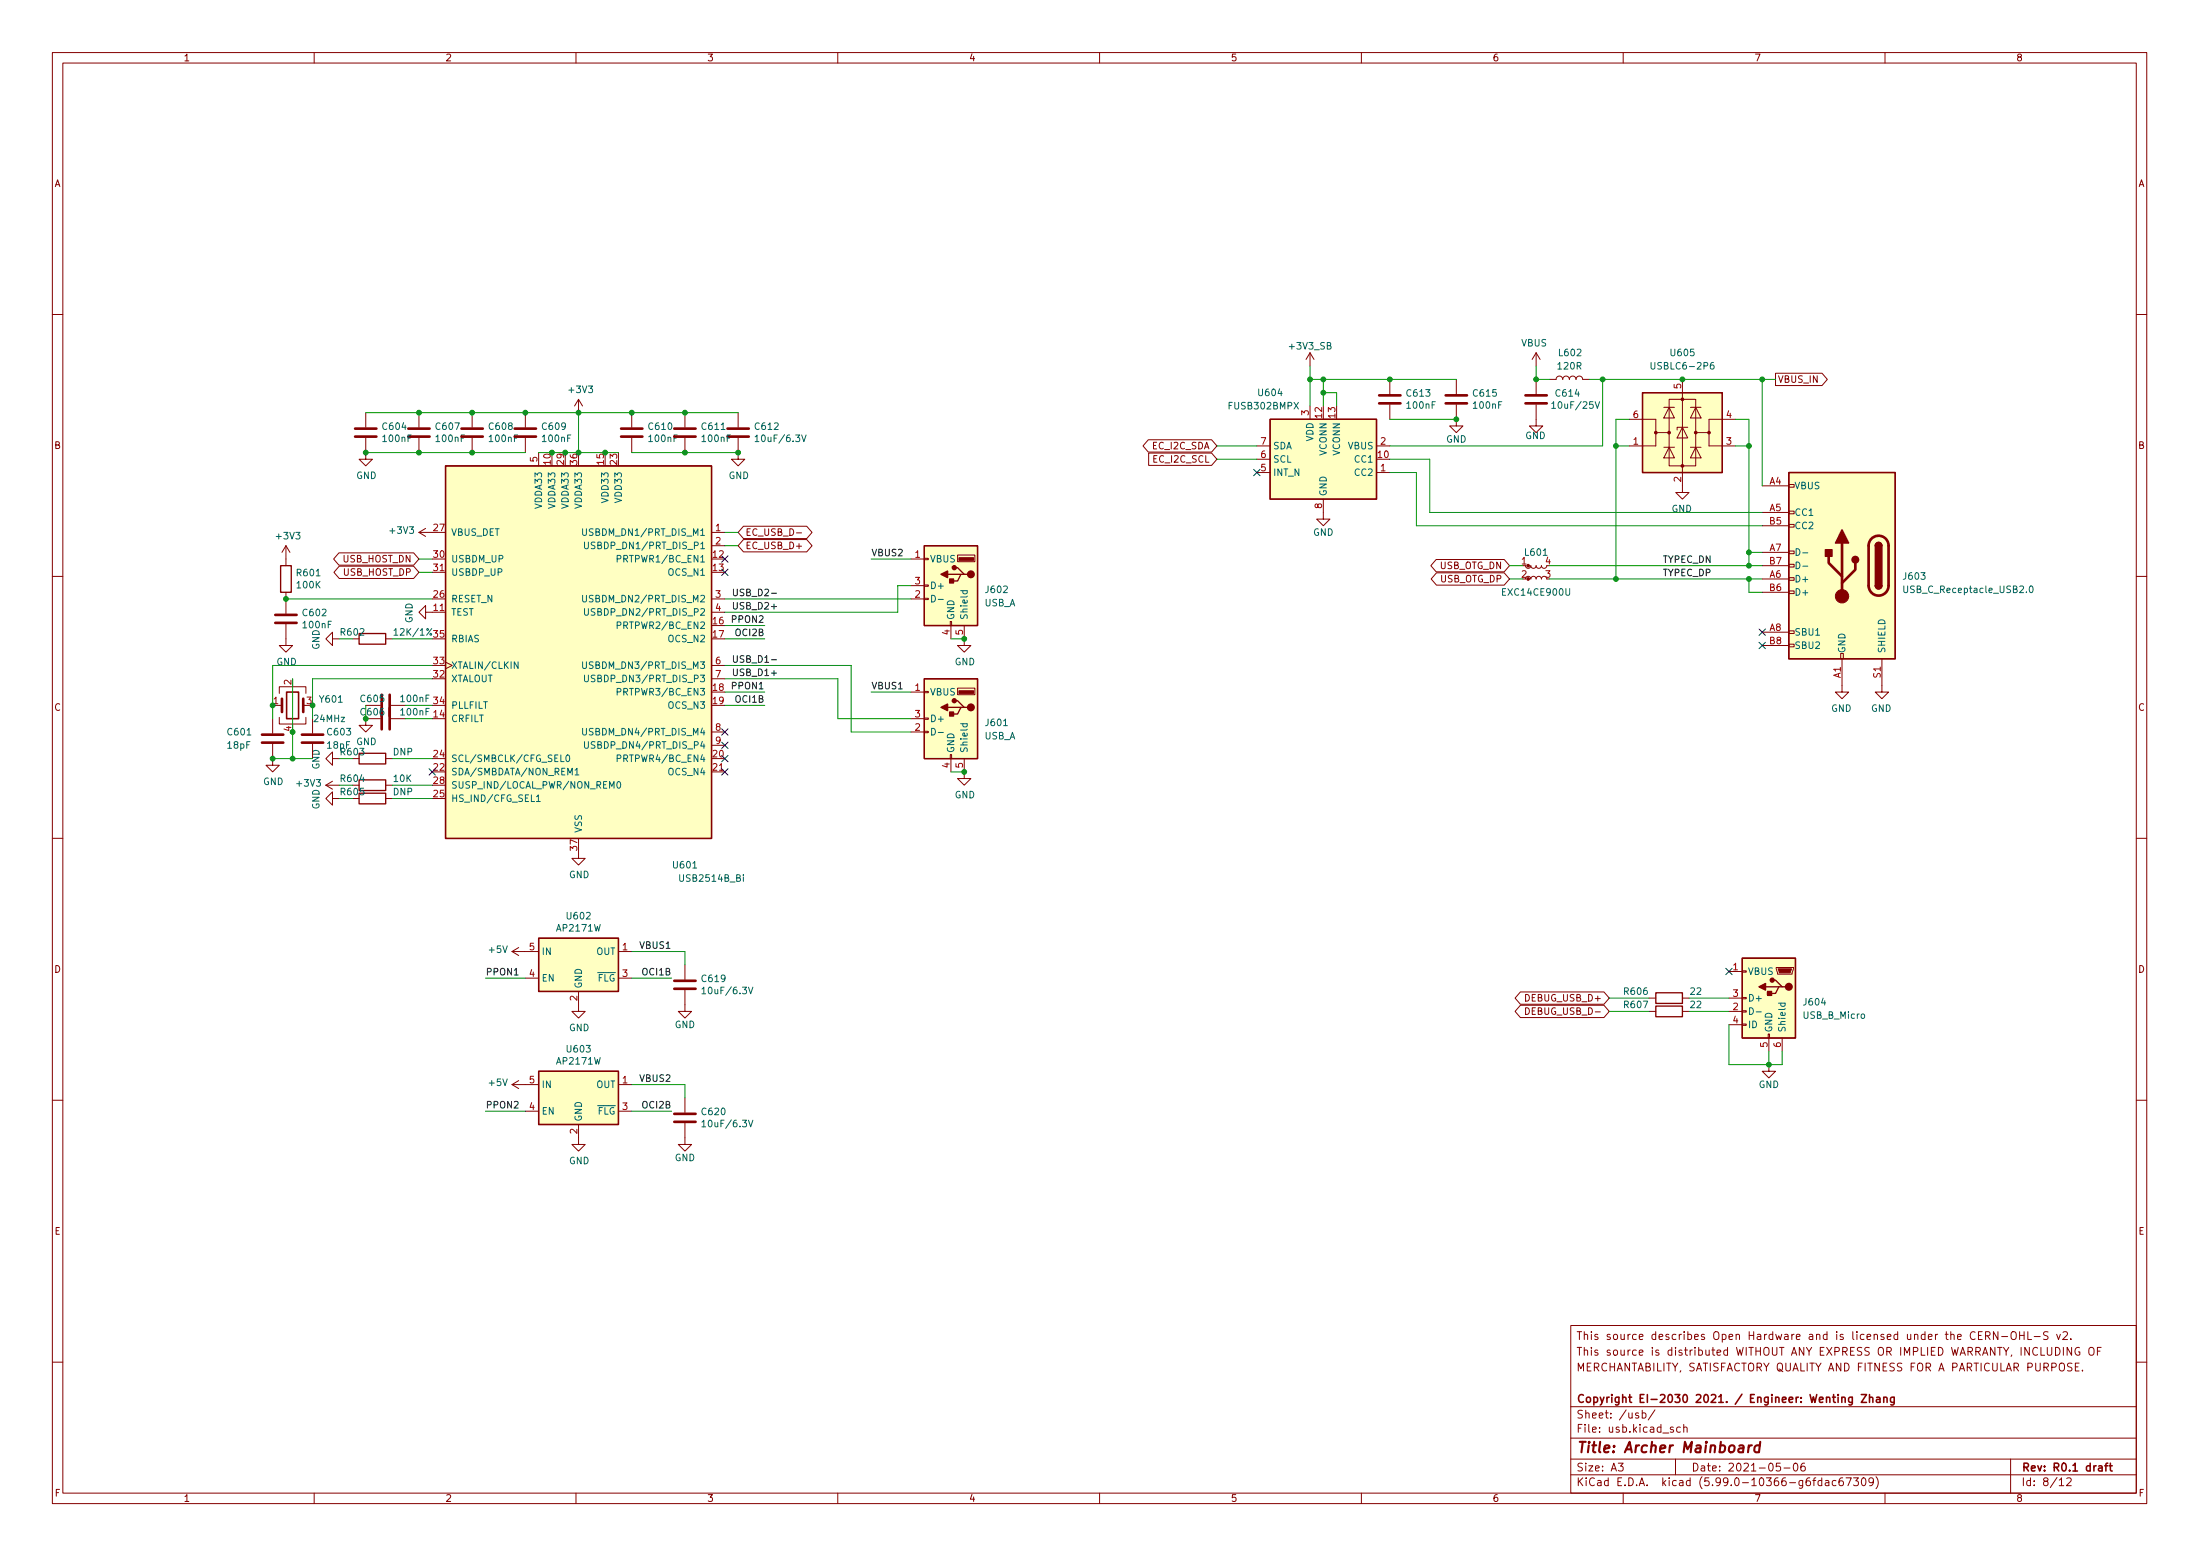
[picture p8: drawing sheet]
<svg xmlns="http://www.w3.org/2000/svg" width="420mm" height="297mm" viewBox="0 0 420 297" stroke-linecap="round" stroke-linejoin="round" font-family="sans-serif">
<g fill="none" stroke="#840000" stroke-width=".19">
<path d="M10 10h400v277h-400zM12 12h396v273h-396zM60 10v2M110 10v2M160 10v2M210 10v2M260 10v2M310 10v2M360 10v2M10 60h2M69.8 78.8v2.8M80 78.8v2.8"/>
<path d="M90.2 78.8v2.8M100.3 78.8v2.8M110.5 76.2v2.6M110.5 76.2l-.8 1.3M110.5 76.2l.8 1.3M120.6 78.8v2.8M130.8 78.8v2.8M141 78.8v2.8M250.2 67.3l-.8 1.3M250.2 67.3v2.6M250.2 77.5v2.5M250.2 67.3l.8 1.3"/>
<path d="M265.4 72.4v2.8M265.4 77.3v2.7M278.1 77.3v4h1.3l-1.3 1.3-1.2-1.3h1.2M278.1 72.4v2.8M293.4 77.3v4h-1.3l1.3 1.3 1.2-1.3h-1.2M293.4 67.3l.7 1.3M293.4 67.3v2.6M293.4 72.4v2.8M293.4 67.3l-.8 1.3M295.9 72.4h1.3a.64 .64 0 0 1 .6-.6 .64 .64 0 0 1 .6 .6 .64 .64 0 0 1 .7-.6 .64 .64 0 0 1 .6 .6 .64 .64 0 0 1 .7-.6 .64 .64 0 0 1 .6 .6 .64 .64 0 0 1 .6-.6 .64 .64 0 0 1 .7 .6h1.2M317.8 77.8h2M318.8 76.2h5v12.7h-5z"/>
<path d="M318.8 77.8l1 2h-2zM321.3 72.4v21.6h-1.3l1.3 1.3 1.3-1.3h-1.3M322.8 77.8h2.1M323.8 77.8l1.1 2h-2.1zM339.1 71.3h8.9l1 1.1-1 1.2h-8.9zM408 60h2M69.8 83.6v4.1h1.3l-1.3 1.2-1.2-1.2h1.2M80 83.6v2.8M90.2 83.6v2.8M100.3 83.6v2.8M102.9 86.4v2.5M120.6 83.6v2.8"/>
<path d="M130.8 83.6v2.8M141 83.6v4.1h1.2l-1.2 1.2-1.3-1.2h1.3M219.3 84h12.1l1 1.1-1 1.2h-12.1l-1-1.2zM219.4 86.5h12l1 1.2-1 1.1h-12zM240 90.2h2.6M240 85.1h2.6M240 87.7h2.6M252.7 95.3v3.8h1.3l-1.3 1.3-1.2-1.3h1.2M262.9 90.2h2.5M262.9 85.1h2.5M311.1 80h5.1v2.6h2.6M316.2 82.6v2.5h-5.1"/>
<path d="M317.8 85.4h2M318.8 85.4l1 2h-2zM321.3 81.6l1 2h-2zM322.3 81.6h-2v.5M322.8 85.4h2.1M323.8 85.4l1.1 2h-2.1zM326.4 82.6v2.5h5.1M331.5 80h-5.1v2.6h-2.6M336.5 92.7h5.1M336.5 97.8h5.1M341.6 97.6h1v.5h-1zM341.6 92.5h1v.5h-1z"/>
<path d="M10 110h2M54.6 119.2v4h1.3l-1.3 1.3-1.3-1.3h1.3M54.6 104.2v3.8M54.6 113.1v4M54.6 104.2l-.8 1.2M54.6 104.2l.8 1.2M64.7 105.5h14.3l1 1.2-1 1.2h-14.3l-1-1.2zM64.8 108.1h14.2l1 1.2-1 1.1h-14.2l-1-1.1zM80 101.6l1.3 .8M80 101.6h2.5M81.3 116.9v-1.3l-1.3 1.3 1.3 1.2v-1.2h3.8M81.3 100.9l-1.3 .7"/>
<path d="M82.5 109.3h2.6M135.9 101.6h2.5M135.9 114.3h2.5M135.9 116.9h2.5M135.9 104.2h2.5M142 103h12.1l1 1.2-1 1.2h-12.1l-1-1.2zM142 100.5h12.1l1 1.1-1 1.2h-12.1l-1-1.2zM152.1 101.7h1M174 106.7h2.5M174 114.3h2.5M174 111.8h2.5M176.5 114.2h.8v.3h-.8z"/>
<path d="M176.5 111.7h.8v.2h-.8zM176.5 106.6h.8v.2h-.8zM181.5 118.7h.2v.7h-.2zM181.6 119.4v2.6M182.9 106h3.3v1.2h-3.3zM184.1 119.4v3.8h1.3l-1.3 1.3-1.2-1.3h1.2M274.3 106.8h13l1 1.2-1 1.2h-13l-1-1.2zM274.3 109.4h13l1 1.1-1 1.2h-13l-1-1.2zM291.3 110.5l.2-.3 .3-.2 .4 .2 .2 .3 .1-.3 .3-.2 .4 .1 .2 .4 .2-.4 .5-.1 .3 .5 .2-.4 .4-.1 .3 .2 .1 .3M291.3 108l.2 .3 .3 .2 .4-.2 .2-.3 .1 .3 .3 .2 .4-.1 .2-.4 .3 .5 .5-.1 .2-.4 .2 .4 .4 .1 .3-.2 .1-.3M336.5 110.5h5.1M336.5 105.4h5.1"/>
<path d="M336.5 100.4h5.1M336.5 113.1h5.1M336.5 108h5.1M341.6 112.8h1v.5h-1zM341.6 110.3h1v.5h-1zM341.6 107.7h1v.5h-1zM341.6 105.2h1v.5h-1zM341.6 100.1h1v.5h-1zM408 110h2M52.1 137.2v2.8M53.3 136.9v1.3h5.1v-1.3M53.3 132.4v-1.3h5.1v1.3"/>
<path d="M53.3 134.7h.5M57.9 134.7h.5M59.7 137.2v2.8M63.5 122v-1.3l-1.3 1.3 1.3 1.2v-1.2h1.3M69.8 137.2v1.3h1.3l-1.3 1.2-1.2-1.2h1.2M73.7 122h1.2M74.7 137.2h2.8M74.7 134.7h2.8M85.1 126.4l1.3 .6-1.3 .7M135.9 139.7h2.5M135.9 127h2.5M135.9 129.6h2.5"/>
<path d="M174 132.1h2.5M174 139.7h2.5M174 137.2h2.5M176.5 139.6h.8v.3h-.8zM176.5 137.1h.8v.2h-.8zM176.5 132h.8v.2h-.8zM182.9 131.4h3.3v1.2h-3.3zM336.5 120.7h5.1M336.5 123.2h5.1M341.6 123h1v.5h-1zM341.6 120.4h1v.5h-1zM351.5 124.8h.5v1h-.5z"/>
<path d="M351.8 125.8v6.3h-1.3l1.3 1.3 1.3-1.3h-1.3M359.4 125.8v6.3h-1.3l1.3 1.3 1.3-1.3h-1.3M52.1 142v4.1h1.2l-1.2 1.3-1.3-1.3h1.3M59.7 142v2.8M62.2 149.9l1.3 .8M62.2 149.9h2.6M63.5 144.8v-1.3l-1.3 1.3 1.3 1.3v-1.3h1.3M63.5 152.4v-1.2l-1.3 1.2 1.3 1.3v-1.3h1.3M63.5 149.1l-1.3 .8M73.7 149.9h1.2M73.7 144.8h1.2M73.7 152.4h1.2"/>
<path d="M135.9 147.4h2.5M135.9 142.3h2.5M181.5 144.1h.2v.7h-.2zM181.6 144.8v2.6M184.1 144.8v3.8h1.3l-1.3 1.3-1.2-1.3h1.2M10 160h2M110.5 162.6v1.3h1.3l-1.3 1.2-1.3-1.2h1.3M408 160h2M97.8 181.6h5.1M97.8 181.6l1.3 .8M99.1 180.9l-1.3 .7M100.3 186.7h2.6"/>
<path d="M110.5 189.3v3.8h1.3l-1.3 1.2-1.3-1.2h1.3M118.1 181.6h2.5M118.1 186.7h2.5M130.8 189v4.1h1.3l-1.3 1.2-1.3-1.2h1.3M130.8 184.2v2.8M290.4 189.4h15.9l1 1.1-1 1.2h-15.9l-1-1.2zM290.4 191.9h15.9l1 1.2-1 1.2h-15.9l-1-1.2zM291.4 192.4a.64 .64 0 0 1 .7 .6 .64 .64 0 0 1-.7 .7zM315 193.1h1.2M315 190.5h1.2M321.3 193.1h1.3M321.3 190.5h1.3"/>
<path d="M330.2 185.5h2.5M330.2 193.1h2.5M330.2 190.5h2.5M330.2 195.6h2.5M332.7 195.5h.8v.2h-.8zM332.7 192.9h.8v.3h-.8zM332.7 190.4h.8v.3h-.8zM332.7 185.3h.8v.3h-.8zM337.7 197.4h.2v.8h-.2zM337.8 198.2v2.5M339.2 184.7h3.3v.2l-.2 1.1h-2.8zM340.4 198.2v2.5"/>
<path d="M10 210h2M97.8 207h5.1M97.8 207l1.3 .8M99.1 206.3l-1.3 .7M100.3 212.1h2.6M110.5 214.7v3.8h1.3l-1.3 1.2-1.3-1.2h1.3M118.1 207h2.5M118.1 212.1h2.5M130.8 214.4v4.1h1.3l-1.3 1.2-1.3-1.2h1.3M130.8 209.6v2.8M337.8 203.2v1.3h1.3l-1.3 1.3-1.3-1.3h1.3M408 210h2"/>
<path d="M300 253h108v32h-108zM377.9 254.9h.5M378.6 254.2h-.7v1.5h.7M379.2 255l.7-.1 .2-.2-.1-.3-.2-.2h-.6v1.5M379.6 255l.5 .7M381.6 254.2v1.5l-.9-1.5v1.5M382.3 255.1h1.1M384.3 254.3a.5 .5 0 0 1 .5 0 .5 .5 0 0 1 .3 .4v.5a.5 .5 0 0 1-.5 .5 .5 .5 0 0 1-.5-.5v-.5zM385.7 254.9h.9M385.7 254.2v1.5M386.6 254.2v1.5M387.3 254.2v1.5h.7"/>
<path d="M388.5 255.1h1.1M391 257.2v1.2l.3 .3h.3l.3-.3v-1.2M391.1 254.3l-.5-.1-.3 .2v.4l.7 .3 .1 .3-.2 .3-.6-.1M392.6 257.2a.76 .76 0 0 1 .8 .8 .76 .76 0 0 1-.8 .7zM392.8 254.7l.3 1 .4-1M394 254.4l.6-.2 .2 .2 .1 .2-1 1.1h1M394.1 257.2v1.5M395.5 255.6v.1M395.6 257.2v1.5l-.8-1.5v1.5M397.1 257.3a.7 .7 0 0 0-.8 .7 .7 .7 0 0 0 .8 .6l.1-.5h-.3M399.1 257.3a.5 .5 0 0 1 .6 0 .5 .5 0 0 1 .2 .4v.5a.5 .5 0 0 1-.5 .5 .5 .5 0 0 1-.5-.5v-.5zM400.6 257.9h.5"/>
<path d="M401.3 257.2h-.7v1.5M10 260h2M300 278.5h108M300 274.5h108M300 268.5h108M309.1 279.3h.9l-.5 .6 .4 .1v.7l-.2 .1-.6-.1M312.9 269.8l-.3-.1-.2 .2v.2l.5 .2v.3h-.5M313.6 269.8l.5-.1 .3 .3-.2 .6h-.6M313.6 269.2v1.5M316.1 269.1l-1.3 2M319.6 272.5l-.4-.1-.2 .2 .1 .2 .5 .2v.3h-.6M320 278.5v3"/>
<path d="M320.9 272.5l-.4-.1-.3 .3 .1 .6h.6M321.6 272.6l.2-.2 .3 .1 .1 .9M321.6 271.9v1.5M340 279.3h-.7l-.1 .7 .2-.1 .5 .1 .2 .2-.1 .5-.2 .1-.6-.1M342.7 279.4l.2-.1a.8 .8 0 0 1 .5 .8 .8 .8 0 0 1-.5 .7 1 1 0 0 1-.2-1.4zM344.6 279.3a.6 .6 0 0 0-.7 .7v.5l.2 .2 .4 .1 .2-.1 .1-.5-.2-.2-.4-.1-.3 .3M384 278.5v6.5M395.7 260.3l-.6-.1-.2 .2v.4l.7 .3 .1 .3-.3 .3-.5-.1M396.4 260.9h.5M397.1 260.2h-.7v1.5h.7M397.7 261.6v.1M408 260h2"/>
<path d="M60 285v2M110 285v2M160 285v2M210 285v2M260 285v2M300 281.5h108M310 285v2M340.7 280.2h1.2M347.9 282.7l-.4-.1-.3 .3 .2 .6h.5M347.9 282.1v1.5M348.6 282.7h.6l.1 .9M349.3 283h-.5a.29 .29 0 0 0-.2 .3 .29 .29 0 0 0 .2 .3l.5-.1"/>
<path d="M350.6 282.7l-.4-.1-.3 .3 .2 .6h.5M351.9 282.1a.59 .59 0 0 0-.7 .7v.5l.2 .2 .4 .1 .2-.1 .1-.5-.2-.2-.4-.1-.3 .3M352.6 282.1h1l-.7 1.5M354 282.1h.9l-.5 .6 .5 .1v.7l-.3 .1-.6-.1M355.6 282.3l.3-.2a.8 .8 0 0 1 .5 .8 .8 .8 0 0 1-.5 .7l-.3-.1-.1-.5zM357.8 282.8l-.3 .2h-.3l-.3-.2 .2-.6 .4-.1 .2 .2a.99 .99 0 0 1-.3 1.3h-.3M358.3 281.9a1.72 1.72 0 0 1 0 2.3M360 285v2M393.3 282.5l.4-.4v1.5M393.3 283.6h.8M394.7 282.3l.6-.2 .2 .2 .1 .2-1 1.1h1"/>
</g>
<g fill="none" stroke="#840000" stroke-width=".3">
<path d="M54.7 132.1h2.3v5.1h-2.3zM351.8 266.9l.2-.2 .3 .1 .1 .9M353.8 266.7v1.2l-.3 .3-.4-.1M353.8 266.8l-.5-.1-.3 .3 .2 .6h.6M355.5 266.2h1l-1 1.5h1M357 266.9l.3-.2 .3 .1 .1 .9M357 266.2v1.5M358.4 266.8h.6v.9M359 267.1h-.5a.29 .29 0 0 0-.2 .3 .29 .29 0 0 0 .2 .3l.5-.1M359.8 266.9l.2-.2 .3 .1 .1 .9M359.8 266.7v1M361.8 266.7v1.2l-.3 .3-.4-.1"/>
<path d="M361.8 266.8l-.5-.1-.3 .3 .2 .6h.6M400.8 279.9h.6l.1 .9M402 279.8h.5M402.5 279.3l-.3 .2v1.3M402.8 279.8h.6M403 279.3v1.3l.4 .2M401.5 280.2h-.5a.29 .29 0 0 0-.3 .3 .29 .29 0 0 0 .3 .3l.5-.1"/>
</g>
<path d="M334 275.9l-.2 1.3M334.6 275.9l-.4 .1-.2 .3M336.1 276a.66 .66 0 0 0-1 .3l-.1 .6 .2 .2h.7M336.2 275.2l-.3 2" fill="none" stroke="#840000" stroke-width=".4"/>
<g fill="#ffffc2" stroke="#ffffc2" stroke-width=".19">
<path d="M102.9 179.1h15.2v10.2h-15.2z"/>
<path d="M176.5 129.6h10.2v15.2h-10.2z"/>
<path d="M176.5 104.2h10.2v15.2h-10.2z"/>
<path d="M102.9 204.5h15.2v10.2h-15.2z"/>
<path d="M85.1 88.9h50.8v71.2h-50.8z"/>
<path d="M332.7 182.9h10.2v15.3h-10.2z"/>
<path d="M242.6 80h20.3v15.3h-20.3z"/>
<path d="M341.6 90.2h20.3v35.6h-20.3z"/>
<path d="M313.7 75h15.2v15.2h-15.2z"/>
</g>
<g fill="none" stroke="#840000" stroke-width=".25">
<path d="M313.7 75h15.2v15.2h-15.2zM85.1 88.9h50.8v71.2h-50.8zM242.6 80h20.3v15.3h-20.3zM341.6 90.2h20.3v35.6h-20.3zM53.6 108h2v5.1h-2zM176.5 104.2h10.2v15.2h-10.2zM181 109.6h2.5M182.2 108.4h.7l1.2 1.2h.7M184.1 109.6h-.6l-.6 1.3h-1.3M358.1 111.8a.64 .64 0 0 0 .7 .6 .64 .64 0 0 0 .6-.6M358.1 104.2a.64 .64 0 0 1 .7-.7 .64 .64 0 0 1 .6 .7M68.6 120.9h5.1v2.1h-5.1z"/>
<path d="M176.5 129.6h10.2v15.2h-10.2zM181 135h2.5M182.2 133.8h.7l1.2 1.2h.7M184.1 135h-.6l-.6 1.3h-1.3M68.6 148.9h5.1v2h-5.1zM68.6 143.8h5.1v2h-5.1zM68.6 151.4h5.1v2.1h-5.1zM102.9 179.1h15.2v10.2h-15.2zM316.2 189.5h5.1v2.1h-5.1zM316.2 192.1h5.1v2h-5.1zM332.7 182.9h10.2v15.3h-10.2zM337.2 188.4h2.5"/>
<path d="M338.5 187.1h.6l1.3 1.3h.6M340.4 188.4h-.7l-.6 1.2h-1.3M102.9 204.5h15.2v10.2h-15.2z"/>
</g>
<g fill="#840000" stroke="#840000" stroke-width=".25">
<path d="M181.4 135.9h.7v.8h-.7z"/>
<path d="M179.7 135l1.3-.6v1.3z"/>
<path d="M181.4 110.5h.7v.8h-.7z"/>
<path d="M179.7 109.6l1.3-.6v1.3z"/>
<path d="M337.6 189.3h.7v.7h-.7z"/>
<path d="M335.9 188.4l1.3-.7v1.3z"/>
<path d="M358.1 111.8h1.3a.64 .64 0 0 1-.6 .6 .64 .64 0 0 1-.7-.6z"/>
<path d="M358.3 103.7a.63 .63 0 0 1 .7-.1 .63 .63 0 0 1 .4 .6h-1.3z"/>
<path d="M358.1 104.2h1.3v7.6h-1.3z"/>
<path d="M348.6 104.9h1.3v1.3h-1.3z"/>
<path d="M351.8 101.1l1.3 2.6h-2.6z"/>
<circle cx="185.4" cy="135" r=".63"/>
<circle cx="182.2" cy="133.8" r=".38"/>
<circle cx="185.4" cy="109.6" r=".63"/>
<circle cx="182.2" cy="108.4" r=".38"/>
<circle cx="341.6" cy="188.4" r=".63"/>
<circle cx="338.5" cy="187.1" r=".38"/>
<circle cx="354.3" cy="106.8" r=".63"/>
</g>
<g fill="#840000" stroke="#840000" stroke-width=".19">
<path d="M183.1 131.9h2.8v.5h-2.8z"/>
<path d="M183.1 106.5h2.8v.5h-2.8z"/>
<path d="M339.6 184.9h2.5l-.2 .8h-2z"/>
<circle cx="291.8" cy="108" r=".25"/>
<circle cx="351.8" cy="113.8" r="1.27"/>
<circle cx="316.2" cy="82.6" r=".25"/>
<circle cx="318.8" cy="82.6" r=".25"/>
<circle cx="321.3" cy="88.9" r=".25"/>
<circle cx="321.3" cy="76.2" r=".25"/>
<circle cx="323.8" cy="82.6" r=".25"/>
<circle cx="326.4" cy="82.6" r=".25"/>
</g>
<g fill="none" stroke="#006464" stroke-width=".19">
<path d="M296.4 77l.3-.3v1.3M296.4 78h.7M304.6 76.7l.5 1.3 .4-1.3M315.3 69.2v1l.3 .3 .3-.1 .1-.2v-1M327.2 69.2l-.3 .1-.2 .2-.1 .7 .3 .3 .4-.2 .1-.4-.2-.2h-.3l-.3 .2M144.2 83.4l.4-.4v1.3M144.2 84.3h.7M153.1 83l.4 1.3 .4-1.3M111.3 100.9v1.1l.2 .2h.4l.1-.2v-1.1M111.3 113.6v1.1l.2 .2h.4l.1-.2v-1.1M111.6 103.5v1l.3 .3 .3-.1 .2-.2v-1M111.6 116.2v1l.3 .3 .3-.1 .2-.2v-1"/>
<path d="M117.9 106.7l.6-.1 .1-.2-.1-.3-.6-.1v1.3M117.9 119.4l.6-.1 .1-.2-.1-.3-.6-.1v1.3M177.9 113.6a.64 .64 0 0 1 .8 .7 .64 .64 0 0 1-.8 .6zM179.2 114.4h1M183.5 112.8h1.2M183.9 112.8v.3l.2 .3 .6-.2v-.4M343 104.8a.64 .64 0 0 1 .8 .6 .64 .64 0 0 1-.8 .6zM343 107.3a.64 .64 0 0 1 .8 .6 .64 .64 0 0 1-.8 .7zM344.3 105.5h1M344.3 108.1h1M363.6 111.9v1l.2 .2h.3l.2-.2v-1M387.7 112l.2-.1a.68 .68 0 0 1 .4 .6 .68 .68 0 0 1-.4 .6l-.3-.5z"/>
<path d="M75.3 120.4l.3-.4v1.3M75.3 121.3h.7M98.9 126.3v1.3l-.7-1.3v1.3M111.3 126.3v1.1l.2 .2h.4l.1-.2v-1.1M111.3 139v1.1l.2 .2h.4l.1-.2v-1.1M111.6 128.9v1l.3 .3 .3-.1 .2-.2v-1M117.9 132.1l.6-.1 .1-.2-.1-.3-.6-.1v1.3M177.9 139a.64 .64 0 0 1 .8 .7 .64 .64 0 0 1-.8 .6zM179.2 139.8h1M183.5 138.2h1.2M183.9 138.2v.3l.2 .3 .6-.2v-.4M102.5 152.1l.3-.4v1.3"/>
<path d="M102.5 153h.7M107.1 144.1v1.3h.6M108.2 144.2l.2-.1a.68 .68 0 0 1 .4 .7 .68 .68 0 0 1-.4 .6l-.3-.5zM109.8 147l.4-.3v1.2M109.8 147.9h.8M111.6 141.6v1l.3 .3 .3-.1 .2-.2v-1M116.4 150.5v-1.3l.4 .9 .5-.9v1.3M117.9 144.8l.6-.1 .1-.2-.1-.3-.6-.1v1.3M117.9 149.3l.2-.1a.68 .68 0 0 1 .5 .6 .68 .68 0 0 1-.5 .7l-.3-.5zM142 167v.1M142 167.4v.9M134.1 188.8l.3-.4v1.3"/>
<path d="M134.1 189.7h.7M142.9 188.4l.5 1.3 .4-1.3M334.1 192.4a.64 .64 0 0 1 .8 .6 .64 .64 0 0 1-.8 .7zM335.4 193.2h1M339.7 191.5h1.2M340.1 191.5v.4l.2 .2 .6-.1v-.5M134.1 214.2l.3-.4v1.3M134.1 215.1h.7M142.9 213.8l.5 1.3 .4-1.3"/>
</g>
<g fill="none" stroke="#840000" stroke-width=".51">
<path d="M263.4 77h4.1M263.4 75.5h4.1M276.1 77h4.1M276.1 75.5h4.1M291.3 77h4.1M291.3 75.5h4.1M67.8 83.3h4.1M67.8 81.8h4.1M78 83.3h4M78 81.8h4M88.1 83.3h4.1M88.1 81.8h4.1"/>
<path d="M98.3 83.3h4.1M98.3 81.8h4.1M118.6 83.3h4.1M118.6 81.8h4.1M128.8 83.3h4M128.8 81.8h4M138.9 83.3h4.1M138.9 81.8h4.1M52.6 118.9h4M52.6 117.4h4M349.2 106.2v1.3l2.6 2.5M351.8 103.7v10.1"/>
<path d="M354.3 107.5v1.2l-2.5 2.6M357.4 102.8a1.9 1.9 0 0 1 2.1-.4 1.9 1.9 0 0 1 1.2 1.8v7.6a1.91 1.91 0 0 1-1.9 1.9 1.91 1.91 0 0 1-1.9-1.9v-7.8l.1-.6zM53.8 133.4v2.5M57.9 133.4v2.5M72.9 132.6v6.6M74.4 132.6v6.6M50 140.2h4.1M50 141.8h4.1M57.7 140.2h4M57.7 141.8h4M128.8 188.8h4M128.8 187.2h4"/>
<path d="M128.8 214.2h4M128.8 212.6h4"/>
</g>
<path d="M147.3 115.8h1M147.3 113.3h1M147.3 126h1M147.3 128.5h1" fill="none" stroke="#0f0f0f" stroke-width=".19"/>
<g fill="none" stroke="#009600" stroke-width=".19">
<path d="M69.8 78.8h71.2M110.5 78.8v7.6M250.2 72.4h27.9M250.2 69.9v7.6M252.7 75h2.6v2.5M252.7 72.4v5.1M293.4 69.9v2.5h2.5M303.5 72.4h35.6M306.1 72.4v12.7h-40.7M336.5 72.4v20.3M69.8 86.4h30.5M102.9 86.4h15.2"/>
<path d="M120.6 86.4h20.4M232.4 85.1h7.6M232.4 87.7h7.6M265.4 90.2h5.1v10.2h66M265.4 87.7h7.6v10.1h63.5M265.4 80h12.7M308.6 85.1h2.5M311.1 80h-2.5v30.5M331.5 85.1h2.5M331.5 80h2.5v28M54.6 114.3h27.9M80 109.3h2.5"/>
<path d="M80 106.7h2.5M138.4 104.2h2.6M138.4 101.6h2.6M138.4 114.3h35.6M138.4 119.4h7.6M166.4 106.7h7.6M174 111.8h-2.6v5.1h-33M288.3 108h2.5M288.3 110.5h2.5M295.9 108h40.6M295.9 110.5h40.6M334 110.5v2.6h2.5"/>
<path d="M334 105.4h2.5M55.9 129.6v15.2M74.9 122h7.6M77.5 134.7h5M77.5 137.2h5M82.5 127h-30.4v10.2M82.5 129.6h-22.8v7.6M138.4 132.1h7.6M138.4 127h24.2v12.7h11.4M138.4 122h7.6M138.4 129.6h21.6v7.6h14M138.4 134.7h7.6"/>
<path d="M166.4 132.1h7.6M181.6 122h2.5M52.1 144.8h7.6M74.9 144.8h7.6M74.9 149.9h7.6M74.9 152.4h7.6M181.6 147.4h2.5M92.7 186.7h7.6M120.6 186.7h7.7M120.6 181.6h10.2v2.6M307.3 190.5h7.7M307.3 193.1h7.7"/>
<path d="M322.6 190.5h7.6M322.6 193.1h7.6M330.2 195.6v7.6h10.2v-2.5M92.7 212.1h7.6M120.6 212.1h7.7M120.6 207h10.2v2.6M337.8 200.7v2.5"/>
</g>
<g fill="none" stroke="#000084" stroke-width=".19">
<path d="M239.4 89.6l1.2 1.2M240.6 89.6l-1.2 1.2M137.8 108.6l1.2 1.3M137.8 106.1l1.2 1.2M139 108.6l-1.2 1.3M139 106.1l-1.2 1.2M137.8 139.1l1.2 1.2M139 139.1l-1.2 1.2M335.9 122.6l1.3 1.2M335.9 120.1l1.3 1.2M337.2 122.6l-1.3 1.2M337.2 120.1l-1.3 1.2"/>
<path d="M81.9 146.7l1.3 1.3M83.2 146.7l-1.3 1.3M137.8 146.7l1.2 1.3M137.8 141.7l1.2 1.2M137.8 144.2l1.2 1.2M139 146.7l-1.2 1.3M139 141.7l-1.2 1.2M139 144.2l-1.2 1.2M329.6 184.8l1.2 1.3M330.8 184.8l-1.2 1.3"/>
</g>
<g fill="#009600" stroke="#009600" stroke-width=".19">
<circle cx="52.1" cy="134.7" r=".46"/>
<circle cx="52.1" cy="144.8" r=".46"/>
<circle cx="55.9" cy="139.7" r=".46"/>
<circle cx="69.8" cy="137.2" r=".46"/>
<circle cx="55.9" cy="144.8" r=".46"/>
<circle cx="59.7" cy="134.7" r=".46"/>
<circle cx="250.2" cy="72.4" r=".46"/>
<circle cx="252.7" cy="72.4" r=".46"/>
<circle cx="252.7" cy="75" r=".46"/>
<circle cx="265.4" cy="72.4" r=".46"/>
<circle cx="278.1" cy="80" r=".46"/>
<circle cx="107.9" cy="86.4" r=".46"/>
<circle cx="115.6" cy="86.4" r=".46"/>
<circle cx="130.8" cy="86.4" r=".46"/>
<circle cx="120.6" cy="78.8" r=".46"/>
<circle cx="130.8" cy="78.8" r=".46"/>
<circle cx="105.4" cy="86.4" r=".46"/>
<circle cx="110.5" cy="78.8" r=".46"/>
<circle cx="141" cy="86.4" r=".46"/>
<circle cx="54.6" cy="114.3" r=".46"/>
<circle cx="90.2" cy="78.8" r=".46"/>
<circle cx="90.2" cy="86.4" r=".46"/>
<circle cx="80" cy="86.4" r=".46"/>
<circle cx="80" cy="78.8" r=".46"/>
<circle cx="100.3" cy="78.8" r=".46"/>
<circle cx="110.5" cy="86.4" r=".46"/>
<circle cx="69.8" cy="86.4" r=".46"/>
<circle cx="293.4" cy="72.4" r=".46"/>
<circle cx="306.1" cy="72.4" r=".46"/>
<circle cx="321.3" cy="72.4" r=".46"/>
<circle cx="334" cy="85.1" r=".46"/>
<circle cx="336.5" cy="72.4" r=".46"/>
<circle cx="308.6" cy="85.1" r=".46"/>
<circle cx="308.6" cy="110.5" r=".46"/>
<circle cx="334" cy="105.4" r=".46"/>
<circle cx="334" cy="108" r=".46"/>
<circle cx="334" cy="110.5" r=".46"/>
<circle cx="337.8" cy="203.2" r=".46"/>
<circle cx="184.1" cy="122" r=".46"/>
<circle cx="184.1" cy="147.4" r=".46"/>
</g>
<text font-size="2.8" fill="#840000" x="301" y="277.3">Title: Archer Mainboard</text>
<g font-size="2.1" fill="#840000">
<text x="301" y="255.8">This source describes Open Hardware and is licensed under the CERN-OHL-S v2.</text>
<text x="301" y="261.8">MERCHANTABILITY, SATISFACTORY QUALITY AND FITNESS FOR A PARTICULAR PURPOSE.</text>
<text x="301" y="258.8">This source is distributed WITHOUT ANY EXPRESS OR IMPLIED WARRANTY, INCLUDING OF</text>
<text x="301" y="267.8">Copyright EI-2030 2021. / Engineer: Wenting Zhang</text>
<text x="301" y="273.5">File: usb.kicad_sch</text>
<text x="301" y="270.8">Sheet: /usb/</text>
<text x="301" y="280.9">Size: A3</text>
<text x="323" y="280.9">Date: 2021-05-06</text>
<text x="386" y="280.9">Rev: R0.1 draft</text>
<text x="301" y="283.7">KiCad E.D.A. kicad (5.99.0-10366-g6fdac67309)</text>
<text x="386" y="283.7">Id: 8/12</text>
</g>
<g font-size="1.8" fill="#840000">
<text x="35" y="11.7">1</text>
<text x="85" y="11.7">2</text>
<text x="135" y="11.7">3</text>
<text x="185" y="11.7">4</text>
<text x="235" y="11.7">5</text>
<text x="285" y="11.7">6</text>
<text x="335" y="11.7">7</text>
<text x="385" y="11.7">8</text>
<text x="10.3" y="35.7">A</text>
<text x="408.3" y="35.7">A</text>
<text x="339.5" y="73.1">VBUS_IN</text>
<text x="10.3" y="85.7">B</text>
<text x="220.2" y="85.8">EC_I2C_SDA</text>
<text x="220.4" y="88.3">EC_I2C_SCL</text>
<text x="408.3" y="85.7">B</text>
<text x="65.5" y="107.4">USB_HOST_DN</text>
<text x="142.3" y="104.8">EC_USB_D+</text>
<text x="142.3" y="102.3">EC_USB_D-</text>
<text x="65.6" y="109.9">USB_HOST_DP</text>
<text x="274.9" y="108.6">USB_OTG_DN</text>
<text x="275" y="111.2">USB_OTG_DP</text>
<text x="10.3" y="135.7">C</text>
<text x="408.3" y="135.7">C</text>
<text x="10.3" y="185.7">D</text>
<text x="408.3" y="185.7">D</text>
<text x="291.6" y="191.2">DEBUG_USB_D+</text>
<text x="292.1" y="193.7">DEBUG_USB_D-</text>
<text x="10.4" y="235.7">E</text>
<text x="408.4" y="235.7">E</text>
<text x="10.4" y="285.7">F</text>
<text x="35" y="286.7">1</text>
<text x="85" y="286.7">2</text>
<text x="135" y="286.7">3</text>
<text x="185" y="286.7">4</text>
<text x="235" y="286.7">5</text>
<text x="285" y="286.7">6</text>
<text x="335" y="286.7">7</text>
<text x="385" y="286.7">8</text>
<text x="408.4" y="285.7">F</text>
</g>
<g font-size="1.8" fill="#006464">
<text x="246.4" y="66.7">+3V3_SB</text>
<text x="290.5" y="66.1">VBUS</text>
<text x="297.6" y="70.5">120R</text>
<text x="297.8" y="68">L602</text>
<text x="315.9" y="70.5">USBLC6-2P6</text>
<text x="319.2" y="68">U605</text>
<text x="108.8" y="75">+3V3</text>
<text x="240.5" y="75.6">U604</text>
<text x="268.8" y="75.7">C613</text>
<text x="281.5" y="75.7">C615</text>
<text x="297.2" y="75.7">C614</text>
<text x="73.2" y="82.1">C604</text>
<text x="83.3" y="82.1">C607</text>
<text x="93.5" y="82.1">C608</text>
<text x="103.7" y="82.1">C609</text>
<text x="124" y="82.1">C610</text>
<text x="134.1" y="82.1">C611</text>
<text x="144.3" y="82.1">C612</text>
<text x="234.9" y="78.1">FUSB302BMPX</text>
<text x="268.8" y="78">100nF</text>
<text x="281.5" y="78">100nF</text>
<text x="291.3" y="83.8">GND</text>
<text x="297" y="78">10uF/25V</text>
<text x="73.2" y="84.4">100nF</text>
<text x="83.4" y="84.4">100nF</text>
<text x="93.5" y="84.4">100nF</text>
<text x="103.7" y="84.4">100nF</text>
<text x="124" y="84.4">100nF</text>
<text x="134.2" y="84.4">100nF</text>
<text x="144.9" y="84.4">10uF/6.3V</text>
<text x="243.1" y="88.3">SCL</text>
<text x="243.1" y="85.8">SDA</text>
<text x="250.8" y="84.3" transform="rotate(-90 250.8 84.3)">VDD</text>
<text x="253.4" y="86.9" transform="rotate(-90 253.4 86.9)">VCONN</text>
<text x="255.9" y="86.9" transform="rotate(-90 255.9 86.9)">VCONN</text>
<text x="257.5" y="85.8">VBUS</text>
<text x="258.8" y="88.3">CC1</text>
<text x="276.2" y="84.5">GND</text>
<text x="68" y="91.4">GND</text>
<text x="116.2" y="95.7" transform="rotate(-90 116.2 95.7)">VDD33</text>
<text x="118.7" y="95.7" transform="rotate(-90 118.7 95.7)">VDD33</text>
<text x="139.1" y="91.4">GND</text>
<text x="243.1" y="90.8">INT_N</text>
<text x="253.4" y="94.8" transform="rotate(-90 253.4 94.8)">GND</text>
<text x="258.8" y="90.8">CC2</text>
<text x="342.6" y="93.4">VBUS</text>
<text x="74.6" y="101.9">+3V3</text>
<text x="103.5" y="96.9" transform="rotate(-90 103.5 96.9)">VDDA33</text>
<text x="106" y="96.9" transform="rotate(-90 106 96.9)">VDDA33</text>
<text x="108.6" y="96.9" transform="rotate(-90 108.6 96.9)">VDDA33</text>
<text x="111.1" y="96.9" transform="rotate(-90 111.1 96.9)">VDDA33</text>
<text x="319.2" y="97.8">GND</text>
<text x="342.6" y="98.5">CC1</text>
<text x="342.6" y="101">CC2</text>
<text x="52.9" y="103">+3V3</text>
<text x="86.1" y="102.3">VBUS_DET</text>
<text x="86.1" y="107.4">USBDM_UP</text>
<text x="112.5" y="102.3">USBDM_DN1/PRT_DIS_M1</text>
<text x="113.1" y="104.8">USBDP_DN1/PRT_DIS_P1</text>
<text x="118.8" y="107.4">PRTPWR1/BC_EN1</text>
<text x="177.5" y="107.4">VBUS</text>
<text x="250.8" y="102.3">GND</text>
<text x="291.4" y="106.1">L601</text>
<text x="295.2" y="107.7">4</text>
<text x="56.8" y="110">R601</text>
<text x="56.8" y="112.3">100K</text>
<text x="86.1" y="109.9">USBDP_UP</text>
<text x="127.8" y="109.9">OCS_N1</text>
<text x="177.5" y="112.4">D+</text>
<text x="188.4" y="113.2">J602</text>
<text x="287.2" y="113.7">EXC14CE900U</text>
<text x="342.6" y="111.2">D+</text>
<text x="342.6" y="113.7">D+</text>
<text x="363.6" y="110.7">J603</text>
<text x="364.2" y="113.2">USB_C_Receptacle_USB2.0</text>
<text x="57.9" y="117.6">C602</text>
<text x="58" y="119.9">100nF</text>
<text x="78.8" y="119" transform="rotate(-90 78.8 119)">GND</text>
<text x="86.1" y="117.5">TEST</text>
<text x="86.1" y="115">RESET_N</text>
<text x="112.5" y="115">USBDM_DN2/PRT_DIS_M2</text>
<text x="113.1" y="117.5">USBDP_DN2/PRT_DIS_P2</text>
<text x="182.2" y="118.4" transform="rotate(-90 182.2 118.4)">GND</text>
<text x="184.8" y="118.4" transform="rotate(-90 184.8 118.4)">Shield</text>
<text x="188" y="115.7">USB_A</text>
<text x="61" y="124" transform="rotate(-90 61 124)">GND</text>
<text x="86.1" y="122.6">RBIAS</text>
<text x="118.8" y="120.1">PRTPWR2/BC_EN2</text>
<text x="127.8" y="122.6">OCS_N2</text>
<text x="342.6" y="121.3">SBU1</text>
<text x="342.6" y="123.9">SBU2</text>
<text x="352.4" y="124.8" transform="rotate(-90 352.4 124.8)">GND</text>
<text x="360" y="124.8" transform="rotate(-90 360 124.8)">SHIELD</text>
<text x="52.8" y="127">GND</text>
<text x="86.1" y="130.2">XTALOUT</text>
<text x="86.1" y="127.7">XTALIN/CLKIN</text>
<text x="112.5" y="127.7">USBDM_DN3/PRT_DIS_M3</text>
<text x="113.1" y="130.2">USBDP_DN3/PRT_DIS_P3</text>
<text x="182.3" y="127">GND</text>
<text x="60.1" y="137.8">24MHz</text>
<text x="61.2" y="134.1">Y601</text>
<text x="69" y="134">C605</text>
<text x="86.1" y="137.8">CRFILT</text>
<text x="86.1" y="135.3">PLLFILT</text>
<text x="118.8" y="132.8">PRTPWR3/BC_EN3</text>
<text x="127.8" y="135.3">OCS_N3</text>
<text x="177.5" y="132.8">VBUS</text>
<text x="177.5" y="137.8">D+</text>
<text x="349.7" y="135.9">GND</text>
<text x="357.3" y="135.9">GND</text>
<text x="43.5" y="142.9">18pF</text>
<text x="43.6" y="140.4">C601</text>
<text x="62.6" y="142.9">18pF</text>
<text x="62.6" y="140.4">C603</text>
<text x="68" y="142.2">GND</text>
<text x="112.5" y="140.4">USBDM_DN4/PRT_DIS_M4</text>
<text x="113.1" y="142.9">USBDP_DN4/PRT_DIS_P4</text>
<text x="182.2" y="143.8" transform="rotate(-90 182.2 143.8)">GND</text>
<text x="184.8" y="143.8" transform="rotate(-90 184.8 143.8)">Shield</text>
<text x="188" y="141.1">USB_A</text>
<text x="188.4" y="138.6">J601</text>
<text x="50.2" y="149.8">GND</text>
<text x="61" y="146.9" transform="rotate(-90 61 146.9)">GND</text>
<text x="75.1" y="144.2">DNP</text>
<text x="75.2" y="149.3">10K</text>
<text x="86.1" y="148">SDA/SMBDATA/NON_REM1</text>
<text x="86.1" y="145.5">SCL/SMBCLK/CFG_SEL0</text>
<text x="118.8" y="145.5">PRTPWR4/BC_EN4</text>
<text x="127.8" y="148">OCS_N4</text>
<text x="56.8" y="150.2">+3V3</text>
<text x="61" y="154.5" transform="rotate(-90 61 154.5)">GND</text>
<text x="75.1" y="151.8">DNP</text>
<text x="86.1" y="153.1">HS_IND/CFG_SEL1</text>
<text x="86.1" y="150.5">SUSP_IND/LOCAL_PWR/NON_REM0</text>
<text x="182.3" y="152.4">GND</text>
<text x="111.1" y="159" transform="rotate(-90 111.1 159)">VSS</text>
<text x="108.7" y="167.6">GND</text>
<text x="128.7" y="165.8">U601</text>
<text x="130" y="168.3">USB2514B_Bi</text>
<text x="106.5" y="177.8">AP2171W</text>
<text x="108.4" y="175.5">U602</text>
<text x="93.5" y="181.9">+5V</text>
<text x="103.4" y="182.3">IN</text>
<text x="113.9" y="182.3">OUT</text>
<text x="103.4" y="187.4">EN</text>
<text x="111.1" y="188.8" transform="rotate(-90 111.1 188.8)">GND</text>
<text x="114.1" y="187.4">~FLG</text>
<text x="134.1" y="187.5">C619</text>
<text x="134.7" y="189.8">10uF/6.3V</text>
<text x="310.3" y="189.9">R606</text>
<text x="322.9" y="189.9">22</text>
<text x="333.8" y="186.1">VBUS</text>
<text x="333.8" y="191.2">D+</text>
<text x="344.6" y="191.9">J604</text>
<text x="108.7" y="196.8">GND</text>
<text x="128.8" y="196.3">GND</text>
<text x="310.3" y="192.4">R607</text>
<text x="322.9" y="192.4">22</text>
<text x="333.8" y="196.3">ID</text>
<text x="338.5" y="197.1" transform="rotate(-90 338.5 197.1)">GND</text>
<text x="341" y="197.1" transform="rotate(-90 341 197.1)">Shield</text>
<text x="344.4" y="194.5">USB_B_Micro</text>
<text x="106.5" y="203.2">AP2171W</text>
<text x="108.4" y="200.9">U603</text>
<text x="93.5" y="207.3">+5V</text>
<text x="103.4" y="207.7">IN</text>
<text x="113.9" y="207.7">OUT</text>
<text x="335.9" y="207.7">GND</text>
<text x="103.4" y="212.8">EN</text>
<text x="111.1" y="214.2" transform="rotate(-90 111.1 214.2)">GND</text>
<text x="114.1" y="212.8">~FLG</text>
<text x="134.1" y="212.9">C620</text>
<text x="134.7" y="215.2">10uF/6.3V</text>
<text x="128.8" y="221.7">GND</text>
<text x="108.7" y="222.2">GND</text>
</g>
<g font-size="1.8" fill="#a90000">
<text x="321.1" y="74.2" transform="rotate(-90 321.1 74.2)">5</text>
<text x="249.9" y="79.3" transform="rotate(-90 249.9 79.3)">3</text>
<text x="252.5" y="79.8" transform="rotate(-90 252.5 79.8)">12</text>
<text x="255" y="79.8" transform="rotate(-90 255 79.8)">13</text>
<text x="311.9" y="79.8">6</text>
<text x="329.7" y="79.8">4</text>
<text x="102.6" y="88.2" transform="rotate(-90 102.6 88.2)">5</text>
<text x="105.2" y="88.7" transform="rotate(-90 105.2 88.7)">10</text>
<text x="107.7" y="88.7" transform="rotate(-90 107.7 88.7)">29</text>
<text x="110.2" y="88.7" transform="rotate(-90 110.2 88.7)">36</text>
<text x="115.3" y="88.7" transform="rotate(-90 115.3 88.7)">15</text>
<text x="117.9" y="88.7" transform="rotate(-90 117.9 88.7)">23</text>
<text x="240.8" y="90">5</text>
<text x="240.8" y="87.4">6</text>
<text x="240.8" y="84.9">7</text>
<text x="263.2" y="87.4">10</text>
<text x="263.7" y="90">1</text>
<text x="263.7" y="84.9">2</text>
<text x="311.9" y="84.9">1</text>
<text x="329.7" y="84.9">3</text>
<text x="321.1" y="92" transform="rotate(-90 321.1 92)">2</text>
<text x="338" y="92.5">A4</text>
<text x="82.8" y="101.4">27</text>
<text x="136.7" y="101.4">1</text>
<text x="252.5" y="97" transform="rotate(-90 252.5 97)">8</text>
<text x="338" y="97.6">A5</text>
<text x="338" y="100.1">B5</text>
<text x="82.8" y="106.5">30</text>
<text x="136.2" y="106.5">12</text>
<text x="136.7" y="103.9">2</text>
<text x="174.8" y="106.5">1</text>
<text x="290.6" y="107.7">1</text>
<text x="338" y="105.2">A7</text>
<text x="338" y="107.7">B7</text>
<text x="82.8" y="109">31</text>
<text x="136.2" y="109">13</text>
<text x="174.8" y="111.5">3</text>
<text x="290.6" y="110.3">2</text>
<text x="295.2" y="110.3">3</text>
<text x="338" y="110.3">A6</text>
<text x="338" y="112.8">B6</text>
<text x="82.8" y="116.6">11</text>
<text x="82.8" y="114.1">26</text>
<text x="136.2" y="119.2">16</text>
<text x="136.7" y="114.1">3</text>
<text x="136.7" y="116.6">4</text>
<text x="174.8" y="114.1">2</text>
<text x="75.7" y="121.3">12K/1% 35</text>
<text x="136.2" y="121.7">17</text>
<text x="181.4" y="121.2" transform="rotate(-90 181.4 121.2)">4</text>
<text x="183.9" y="121.2" transform="rotate(-90 183.9 121.2)">5</text>
<text x="338" y="120.4">A8</text>
<text x="338" y="123">B8</text>
<text x="55.6" y="130.7" transform="rotate(-90 55.6 130.7)">2</text>
<text x="82.8" y="129.3">32</text>
<text x="82.8" y="126.8">33</text>
<text x="136.2" y="131.9">18</text>
<text x="136.7" y="126.8">6</text>
<text x="136.7" y="129.3">7</text>
<text x="174.8" y="131.9">1</text>
<text x="351.5" y="129.4" transform="rotate(-90 351.5 129.4)">A1</text>
<text x="359.2" y="129.4" transform="rotate(-90 359.2 129.4)">S1</text>
<text x="52.2" y="134.4">1</text>
<text x="58.6" y="134.4">3</text>
<text x="76.7" y="134">100nF 34</text>
<text x="76.7" y="136.6">100nF 14</text>
<text x="136.2" y="134.4">19</text>
<text x="174.8" y="136.9">3</text>
<text x="55.6" y="139.6" transform="rotate(-90 55.6 139.6)">4</text>
<text x="136.7" y="139.5">8</text>
<text x="136.7" y="142">9</text>
<text x="174.8" y="139.5">2</text>
<text x="82.8" y="147.1">22</text>
<text x="82.8" y="144.6">24</text>
<text x="82.8" y="149.6">28</text>
<text x="136.2" y="144.6">20</text>
<text x="136.2" y="147.1">21</text>
<text x="181.4" y="146.6" transform="rotate(-90 181.4 146.6)">4</text>
<text x="183.9" y="146.6" transform="rotate(-90 183.9 146.6)">5</text>
<text x="82.8" y="152.2">25</text>
<text x="110.2" y="162.3" transform="rotate(-90 110.2 162.3)">37</text>
<text x="101.1" y="181.4">5</text>
<text x="118.9" y="181.4">1</text>
<text x="331" y="185.2">1</text>
<text x="101.1" y="186.5">4</text>
<text x="110.2" y="191" transform="rotate(-90 110.2 191)">2</text>
<text x="118.9" y="186.5">3</text>
<text x="331" y="190.3">3</text>
<text x="331" y="192.8">2</text>
<text x="331" y="195.4">4</text>
<text x="337.6" y="199.9" transform="rotate(-90 337.6 199.9)">5</text>
<text x="340.1" y="199.9" transform="rotate(-90 340.1 199.9)">6</text>
<text x="101.1" y="206.8">5</text>
<text x="118.9" y="206.8">1</text>
<text x="101.1" y="211.9">4</text>
<text x="118.9" y="211.9">3</text>
<text x="110.2" y="216.4" transform="rotate(-90 110.2 216.4)">2</text>
</g>
<g font-size="1.8" fill="#0f0f0f">
<text x="166.4" y="106.2">VBUS2</text>
<text x="317.5" y="107.4">TYPEC_DN</text>
<text x="139.7" y="113.8">USB_D2-</text>
<text x="317.5" y="110">TYPEC_DP</text>
<text x="139.7" y="116.3">USB_D2+</text>
<text x="140.1" y="118.9">PPON2</text>
<text x="140.6" y="121.4">OCI2B</text>
<text x="139.7" y="126.5">USB_D1-</text>
<text x="139.7" y="129">USB_D1+</text>
<text x="140.1" y="131.6">PPON1</text>
<text x="166.4" y="131.6">VBUS1</text>
<text x="140.6" y="134.1">OCI1B</text>
<text x="122.4" y="181.1">VBUS1</text>
<text x="92.7" y="186.2">PPON1</text>
<text x="122.9" y="186.2">OCI1B</text>
<text x="122.4" y="206.5">VBUS2</text>
<text x="92.7" y="211.6">PPON2</text>
<text x="122.9" y="211.6">OCI2B</text>
</g>
<g font-size="1.8" fill="#009600">
<text x="65.2" y="121.3">R602</text>
<text x="69" y="136.6">C606</text>
<text x="65.2" y="149.3">R604</text>
<text x="65.2" y="144.2">R603</text>
<text x="65.2" y="151.8">R605</text>
</g>
</svg>
